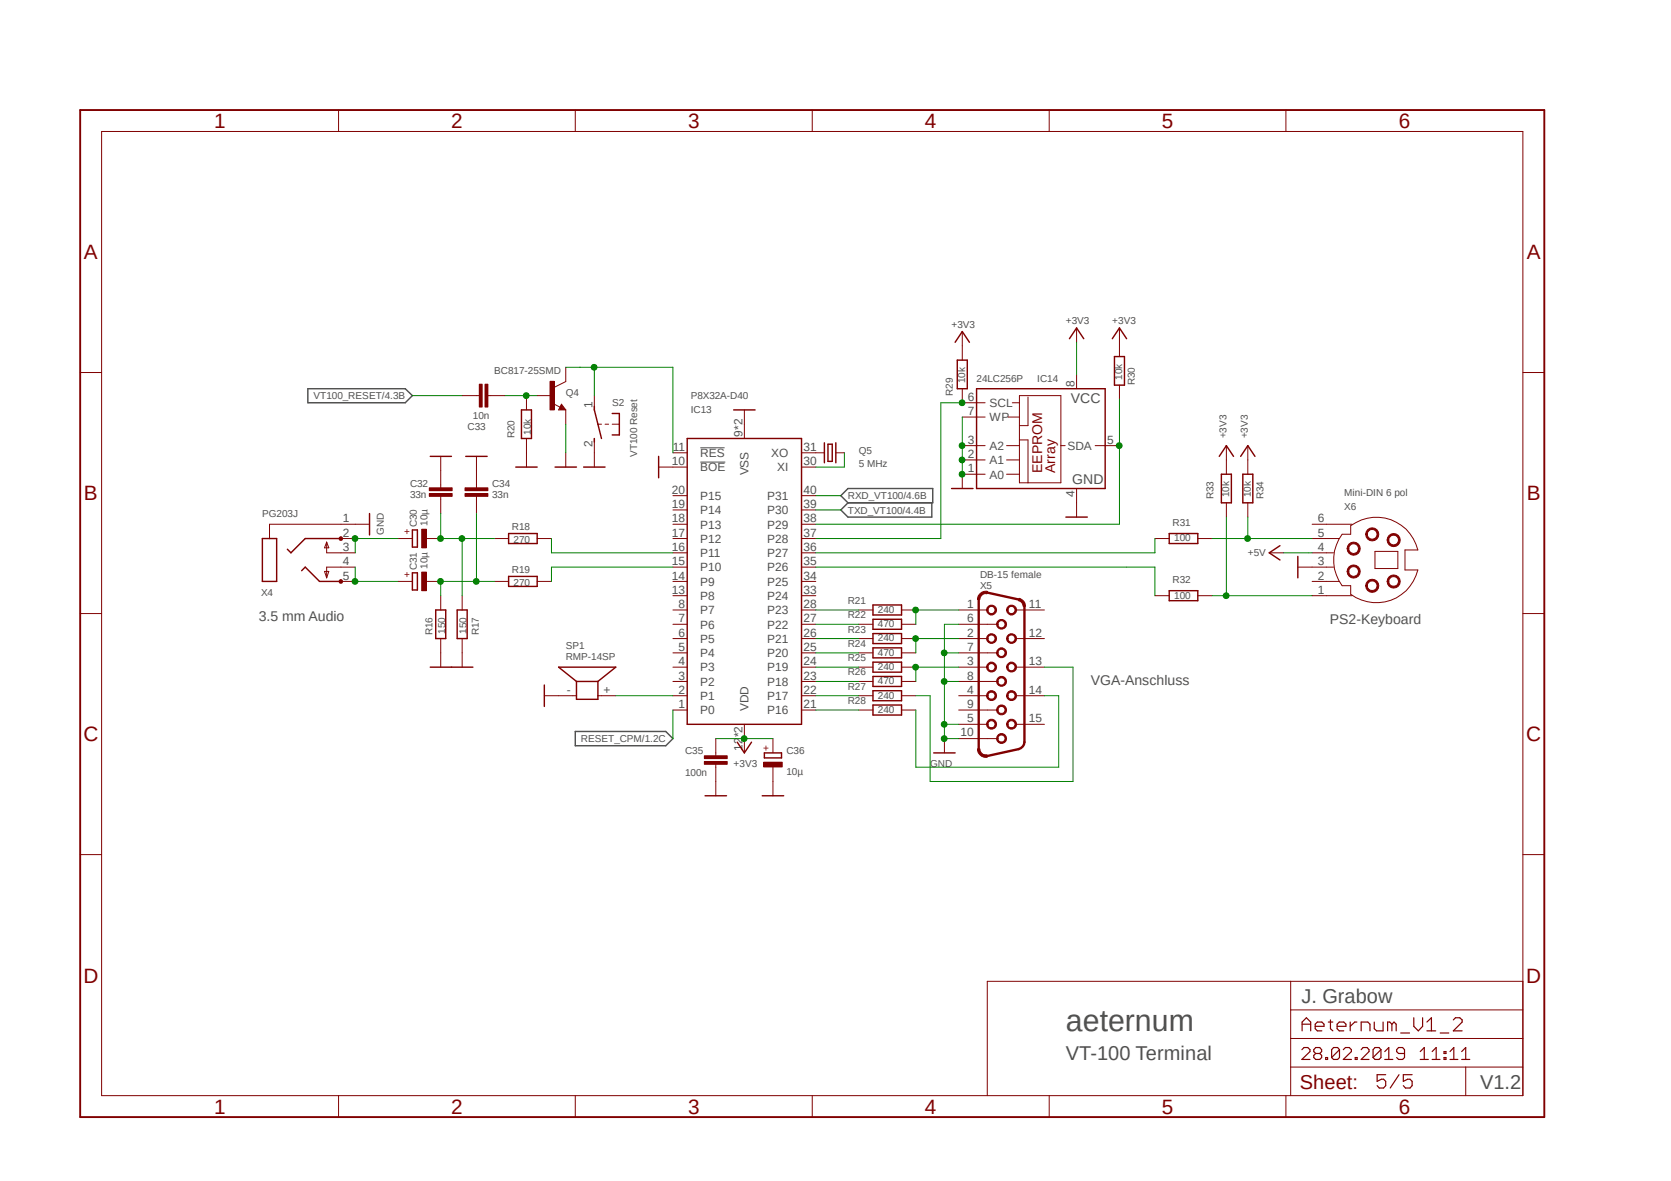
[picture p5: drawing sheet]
<svg xmlns="http://www.w3.org/2000/svg" width="297mm" height="210mm" viewBox="0 0 297 210" stroke-linecap="round" stroke-linejoin="round" font-family="sans-serif">
<path d="M13.7 19.2l261.2 179.9M274.9 19.2l-261.2 179.9" fill="none" stroke="#fff" stroke-width=".18"/>
<path d="M124.5 79.6h4.3M124.5 82.1h4.4" fill="none" stroke="#505050" stroke-width=".18"/>
<path d="M54.7 69.1h17.3l1.3 1.2-1.3 1.3h-17.3zM149.5 88.1l1.2-1.3h15.1v2.6h-15.1zM150.7 89.4l-1.2 1.2 1.2 1.3h14.9v-2.5M102.3 130h16.1l1.2 1.3-1.2 1.2h-16.1z" fill="none" stroke="#505050" stroke-width=".25"/>
<path d="M174.1 105.6a1.41 1.41 0 0 1 1.4-.5v.4a1.02 1.02 0 0 0-1.3 1.1h-.4l.1-.7z" fill-rule="evenodd" fill="#800000"/>
<path d="M174.1 105.6a1.41 1.41 0 0 1 1.4-.5v.4a1.02 1.02 0 0 0-1.3 1.1h-.4l.1-.7z" fill="none" stroke="#800000" stroke-width=".18"/>
<path d="M175.5 105.3l5.6 1.3" fill="none" stroke="#800000" stroke-width=".42"/>
<path d="M181.1 106.3a1.39 1.39 0 0 1 1.2 1.5h-.4a1.04 1.04 0 0 0-.9-1z" fill-rule="evenodd" fill="#800000"/>
<path d="M181.1 106.3a1.39 1.39 0 0 1 1.2 1.5h-.4a1.04 1.04 0 0 0-.9-1z" fill="none" stroke="#800000" stroke-width=".18"/>
<path d="M174 106.6v26.5M182.1 107.8v24.1a1.36 1.36 0 0 1-1 1.2l-5.6 1.3" fill="none" stroke="#800000" stroke-width=".42"/>
<path d="M173.8 133.1h.4a1.05 1.05 0 0 0 1.3 1.1v.3a1.41 1.41 0 0 1-1.7-1.4z" fill-rule="evenodd" fill="#800000"/>
<path d="M175.5 111h1.8M175.5 116h1.8M173.8 133.1h.4a1.05 1.05 0 0 0 1.3 1.1v.3a1.41 1.41 0 0 1-1.7-1.4zM175.5 121.1h1.8M175.5 126.2h1.8M175.5 131.3h1.8" fill="none" stroke="#800000" stroke-width=".18"/>
<path d="M177.5 110.3a.89 .89 0 0 1 1.3 .3 .89 .89 0 0 1-.6 1.2 .89 .89 0 0 1-1-.8h.2a.64 .64 0 0 1 .9-.6 .64 .64 0 0 1 .2 1.1 .64 .64 0 0 1-1.1-.2v-.3h-.2v-.4z" fill-rule="evenodd" fill="#800000"/>
<path d="M177.5 110.3a.89 .89 0 0 1 1.3 .3 .89 .89 0 0 1-.6 1.2 .89 .89 0 0 1-1-.8h.2a.64 .64 0 0 1 .9-.6 .64 .64 0 0 1 .2 1.1 .64 .64 0 0 1-1.1-.2v-.3h-.2v-.4z" fill="none" stroke="#800000" stroke-width=".18"/>
<path d="M179.3 107.7a.89 .89 0 0 1 1.3 .4 .89 .89 0 0 1-.6 1.2 .89 .89 0 0 1-1.1-.9h.3a.64 .64 0 0 1 .9-.5 .64 .64 0 0 1 .1 1 .64 .64 0 0 1-1-.2v-.3h-.3l.1-.4z" fill-rule="evenodd" fill="#800000"/>
<path d="M179.3 107.7a.89 .89 0 0 1 1.3 .4 .89 .89 0 0 1-.6 1.2 .89 .89 0 0 1-1.1-.9h.3a.64 .64 0 0 1 .9-.5 .64 .64 0 0 1 .1 1 .64 .64 0 0 1-1-.2v-.3h-.3l.1-.4z" fill="none" stroke="#800000" stroke-width=".18"/>
<path d="M175.7 107.7a.89 .89 0 0 1 1.4 .4 .89 .89 0 0 1-.7 1.2 .89 .89 0 0 1-1-.9h.2a.64 .64 0 0 1 .9-.5 .64 .64 0 0 1 .2 1 .64 .64 0 0 1-1-.2l-.1-.3h-.2l.1-.4z" fill-rule="evenodd" fill="#800000"/>
<path d="M175.7 107.7a.89 .89 0 0 1 1.4 .4 .89 .89 0 0 1-.7 1.2 .89 .89 0 0 1-1-.9h.2a.64 .64 0 0 1 .9-.5 .64 .64 0 0 1 .2 1 .64 .64 0 0 1-1-.2l-.1-.3h-.2l.1-.4z" fill="none" stroke="#800000" stroke-width=".18"/>
<path d="M179.3 112.8a.89 .89 0 0 1 1.3 .3 .89 .89 0 0 1-.6 1.3 .89 .89 0 0 1-1.1-.9h.3a.64 .64 0 0 1 .9-.6 .64 .64 0 0 1 .2 1.1 .64 .64 0 0 1-1.1-.3v-.2h-.3l.1-.4z" fill-rule="evenodd" fill="#800000"/>
<path d="M179.3 112.8a.89 .89 0 0 1 1.3 .3 .89 .89 0 0 1-.6 1.3 .89 .89 0 0 1-1.1-.9h.3a.64 .64 0 0 1 .9-.6 .64 .64 0 0 1 .2 1.1 .64 .64 0 0 1-1.1-.3v-.2h-.3l.1-.4z" fill="none" stroke="#800000" stroke-width=".18"/>
<path d="M175.7 112.8a.89 .89 0 0 1 1.4 .3 .89 .89 0 0 1-.7 1.3 .89 .89 0 0 1-1-.9h.2a.64 .64 0 0 1 .9-.6 .64 .64 0 0 1 .2 1.1 .64 .64 0 0 1-1-.3l-.1-.2h-.2l.1-.4z" fill-rule="evenodd" fill="#800000"/>
<path d="M175.7 112.8a.89 .89 0 0 1 1.4 .3 .89 .89 0 0 1-.7 1.3 .89 .89 0 0 1-1-.9h.2a.64 .64 0 0 1 .9-.6 .64 .64 0 0 1 .2 1.1 .64 .64 0 0 1-1-.3l-.1-.2h-.2l.1-.4z" fill="none" stroke="#800000" stroke-width=".18"/>
<path d="M179.3 117.9a.89 .89 0 0 1 1.3 .3 .89 .89 0 0 1-.6 1.3 .89 .89 0 0 1-1.1-.9h.3a.64 .64 0 0 1 .9-.6 .64 .64 0 0 1 .2 1.1 .64 .64 0 0 1-1.1-.3v-.2h-.3l.1-.4z" fill-rule="evenodd" fill="#800000"/>
<path d="M179.3 117.9a.89 .89 0 0 1 1.3 .3 .89 .89 0 0 1-.6 1.3 .89 .89 0 0 1-1.1-.9h.3a.64 .64 0 0 1 .9-.6 .64 .64 0 0 1 .2 1.1 .64 .64 0 0 1-1.1-.3v-.2h-.3l.1-.4z" fill="none" stroke="#800000" stroke-width=".18"/>
<path d="M175.7 117.9a.89 .89 0 0 1 1.4 .3 .89 .89 0 0 1-.7 1.3 .89 .89 0 0 1-1-.9h.2a.64 .64 0 0 1 .9-.6 .64 .64 0 0 1 .2 1.1 .64 .64 0 0 1-1-.3l-.1-.2h-.2l.1-.4z" fill-rule="evenodd" fill="#800000"/>
<path d="M175.7 117.9a.89 .89 0 0 1 1.4 .3 .89 .89 0 0 1-.7 1.3 .89 .89 0 0 1-1-.9h.2a.64 .64 0 0 1 .9-.6 .64 .64 0 0 1 .2 1.1 .64 .64 0 0 1-1-.3l-.1-.2h-.2l.1-.4z" fill="none" stroke="#800000" stroke-width=".18"/>
<path d="M179.3 122.9a.89 .89 0 0 1 1.3 .3 .89 .89 0 0 1-.6 1.3 .89 .89 0 0 1-1.1-.8h.3a.64 .64 0 0 1 .9-.6 .64 .64 0 0 1 .2 1 .64 .64 0 0 1-1.1-.2v-.2h-.3z" fill-rule="evenodd" fill="#800000"/>
<path d="M179.3 122.9a.89 .89 0 0 1 1.3 .3 .89 .89 0 0 1-.6 1.3 .89 .89 0 0 1-1.1-.8h.3a.64 .64 0 0 1 .9-.6 .64 .64 0 0 1 .2 1 .64 .64 0 0 1-1.1-.2v-.2h-.3z" fill="none" stroke="#800000" stroke-width=".18"/>
<path d="M175.7 122.9a.89 .89 0 0 1 1.4 .3 .89 .89 0 0 1-.6 1.3 .89 .89 0 0 1-1.1-.8h.2a.64 .64 0 0 1 .9-.6 .64 .64 0 0 1 .2 1 .64 .64 0 0 1-1-.2l-.1-.2h-.2z" fill-rule="evenodd" fill="#800000"/>
<path d="M175.7 122.9a.89 .89 0 0 1 1.4 .3 .89 .89 0 0 1-.6 1.3 .89 .89 0 0 1-1.1-.8h.2a.64 .64 0 0 1 .9-.6 .64 .64 0 0 1 .2 1 .64 .64 0 0 1-1-.2l-.1-.2h-.2z" fill="none" stroke="#800000" stroke-width=".18"/>
<path d="M179.3 128a.89 .89 0 0 1 1.3 .3 .89 .89 0 0 1-.6 1.3 .89 .89 0 0 1-1.1-.9h.3a.64 .64 0 0 1 .9-.5 .64 .64 0 0 1 .2 1 .64 .64 0 0 1-1.1-.2v-.3h-.3z" fill-rule="evenodd" fill="#800000"/>
<path d="M179.3 128a.89 .89 0 0 1 1.3 .3 .89 .89 0 0 1-.6 1.3 .89 .89 0 0 1-1.1-.9h.3a.64 .64 0 0 1 .9-.5 .64 .64 0 0 1 .2 1 .64 .64 0 0 1-1.1-.2v-.3h-.3z" fill="none" stroke="#800000" stroke-width=".18"/>
<path d="M175.7 128a.89 .89 0 0 1 1.4 .3 .89 .89 0 0 1-.6 1.3 .89 .89 0 0 1-1.1-.9h.2a.64 .64 0 0 1 .9-.5 .64 .64 0 0 1 .2 1 .64 .64 0 0 1-1-.2l-.1-.3h-.2z" fill-rule="evenodd" fill="#800000"/>
<path d="M175.7 128a.89 .89 0 0 1 1.4 .3 .89 .89 0 0 1-.6 1.3 .89 .89 0 0 1-1.1-.9h.2a.64 .64 0 0 1 .9-.5 .64 .64 0 0 1 .2 1 .64 .64 0 0 1-1-.2l-.1-.3h-.2z" fill="none" stroke="#800000" stroke-width=".18"/>
<path d="M177.5 115.4a.89 .89 0 0 1 1.3 .3 .89 .89 0 0 1-.6 1.2 .89 .89 0 0 1-1-.9h.2a.64 .64 0 0 1 .9-.5 .64 .64 0 0 1 .2 1 .64 .64 0 0 1-1.1-.2v-.3h-.2v-.3z" fill-rule="evenodd" fill="#800000"/>
<path d="M177.5 115.4a.89 .89 0 0 1 1.3 .3 .89 .89 0 0 1-.6 1.2 .89 .89 0 0 1-1-.9h.2a.64 .64 0 0 1 .9-.5 .64 .64 0 0 1 .2 1 .64 .64 0 0 1-1.1-.2v-.3h-.2v-.3z" fill="none" stroke="#800000" stroke-width=".18"/>
<path d="M177.5 120.4a.89 .89 0 0 1 1.3 .3 .89 .89 0 0 1-.5 1.3 .89 .89 0 0 1-1.1-.9h.2a.64 .64 0 0 1 .9-.5 .64 .64 0 0 1 .2 1 .64 .64 0 0 1-1.1-.2v-.3h-.2z" fill-rule="evenodd" fill="#800000"/>
<path d="M177.5 120.4a.89 .89 0 0 1 1.3 .3 .89 .89 0 0 1-.5 1.3 .89 .89 0 0 1-1.1-.9h.2a.64 .64 0 0 1 .9-.5 .64 .64 0 0 1 .2 1 .64 .64 0 0 1-1.1-.2v-.3h-.2z" fill="none" stroke="#800000" stroke-width=".18"/>
<path d="M177.5 125.5a.89 .89 0 0 1 1.3 .3 .89 .89 0 0 1-.5 1.2 .89 .89 0 0 1-1.1-.8h.2a.64 .64 0 0 1 .9-.6 .64 .64 0 0 1 .2 1.1 .64 .64 0 0 1-1.1-.3v-.2h-.2z" fill-rule="evenodd" fill="#800000"/>
<path d="M177.5 125.5a.89 .89 0 0 1 1.3 .3 .89 .89 0 0 1-.5 1.2 .89 .89 0 0 1-1.1-.8h.2a.64 .64 0 0 1 .9-.6 .64 .64 0 0 1 .2 1.1 .64 .64 0 0 1-1.1-.3v-.2h-.2z" fill="none" stroke="#800000" stroke-width=".18"/>
<path d="M177.5 130.6a.89 .89 0 0 1 1.3 .3 .89 .89 0 0 1-.5 1.2 .89 .89 0 0 1-1.1-.8h.2a.64 .64 0 0 1 .9-.6 .64 .64 0 0 1 .2 1.1 .64 .64 0 0 1-1.1-.3v-.2h-.2z" fill-rule="evenodd" fill="#800000"/>
<g fill="none" stroke="#800000" stroke-width=".18">
<path d="M235.8 98.3h1.3M235.8 95.7h2.3M235.8 93.2h4.6M240.1 93.4a7.6 7.6 0 0 1 11.9 4.3h-2.2v3.6h2.2a7.6 7.6 0 0 1-11.9 4.3v-1.5h-1.5a7.7 7.7 0 0 1 0-9.1h1.5zM244.4 98h4.1v3h-4.1zM170.4 108.4h5.1M170.4 113.5h5.1M170.4 118.6h5.1M170.4 111h5.1M170.4 116h5.1M180.6 108.4h5.1M180.6 113.5h5.1"/>
<path d="M180.6 118.6h5.1M235.8 100.8h1.3M235.8 103.3h2.3M235.8 105.9h4.6M170.4 123.7h5.1M170.4 128.7h5.1M170.4 121.1h5.1M170.4 126.2h5.1M170.4 131.3h5.1M177.5 130.6a.89 .89 0 0 1 1.3 .3 .89 .89 0 0 1-.5 1.2 .89 .89 0 0 1-1.1-.8h.2a.64 .64 0 0 1 .9-.6 .64 .64 0 0 1 .2 1.1 .64 .64 0 0 1-1.1-.3v-.2h-.2zM180.6 123.7h5.1M180.6 128.7h5.1"/>
</g>
<path d="M243.1 103.3a1.17 1.17 0 0 1 1.8 .2 1.17 1.17 0 0 1-.7 1.7 1.17 1.17 0 0 1-1.4-1.1h.3a.87 .87 0 0 1 1.1-.8 .87 .87 0 0 1 .5 1.3 .87 .87 0 0 1-1.4 .1l-.2-.6h-.3z" fill-rule="evenodd" fill="#800000"/>
<path d="M243.1 103.3a1.17 1.17 0 0 1 1.8 .2 1.17 1.17 0 0 1-.7 1.7 1.17 1.17 0 0 1-1.4-1.1h.3a.87 .87 0 0 1 1.1-.8 .87 .87 0 0 1 .5 1.3 .87 .87 0 0 1-1.4 .1l-.2-.6h-.3z" fill="none" stroke="#800000" stroke-width=".18"/>
<path d="M246.9 102.5a1.17 1.17 0 0 1 1.9 .3 1.17 1.17 0 0 1-.8 1.7 1.17 1.17 0 0 1-1.4-1.2h.3a.87 .87 0 0 1 1.1-.8 .87 .87 0 0 1 .5 1.3 .87 .87 0 0 1-1.4 .2l-.2-.7h-.3z" fill-rule="evenodd" fill="#800000"/>
<path d="M246.9 102.5a1.17 1.17 0 0 1 1.9 .3 1.17 1.17 0 0 1-.8 1.7 1.17 1.17 0 0 1-1.4-1.2h.3a.87 .87 0 0 1 1.1-.8 .87 .87 0 0 1 .5 1.3 .87 .87 0 0 1-1.4 .2l-.2-.7h-.3z" fill="none" stroke="#800000" stroke-width=".18"/>
<path d="M243.1 94.1a1.17 1.17 0 0 1 1.8 .3 1.17 1.17 0 0 1-.7 1.7 1.17 1.17 0 0 1-1.4-1.1h.3a.88 .88 0 0 1 1.2-.8 .88 .88 0 0 1 .2 1.5 .88 .88 0 0 1-1.4-.4v-.3h-.3z" fill-rule="evenodd" fill="#800000"/>
<path d="M243.1 94.1a1.17 1.17 0 0 1 1.8 .3 1.17 1.17 0 0 1-.7 1.7 1.17 1.17 0 0 1-1.4-1.1h.3a.88 .88 0 0 1 1.2-.8 .88 .88 0 0 1 .2 1.5 .88 .88 0 0 1-1.4-.4v-.3h-.3z" fill="none" stroke="#800000" stroke-width=".18"/>
<path d="M246.9 95.2a1.17 1.17 0 0 1 1.9 .2 1.17 1.17 0 0 1-.8 1.7 1.17 1.17 0 0 1-1.4-1.1h.3a.88 .88 0 0 1 1.2-.8 .88 .88 0 0 1 .2 1.5 .88 .88 0 0 1-1.4-.4v-.3h-.3z" fill-rule="evenodd" fill="#800000"/>
<path d="M246.9 95.2a1.17 1.17 0 0 1 1.9 .2 1.17 1.17 0 0 1-.8 1.7 1.17 1.17 0 0 1-1.4-1.1h.3a.88 .88 0 0 1 1.2-.8 .88 .88 0 0 1 .2 1.5 .88 .88 0 0 1-1.4-.4v-.3h-.3z" fill="none" stroke="#800000" stroke-width=".18"/>
<path d="M239.8 100.8a1.17 1.17 0 0 1 1.8 .2 1.17 1.17 0 0 1-.7 1.7 1.17 1.17 0 0 1-1.4-1.1h.3a.88 .88 0 0 1 1.2-.8 .88 .88 0 0 1 .2 1.5 .88 .88 0 0 1-1.4-.4v-.3h-.3z" fill-rule="evenodd" fill="#800000"/>
<path d="M239.8 100.8a1.17 1.17 0 0 1 1.8 .2 1.17 1.17 0 0 1-.7 1.7 1.17 1.17 0 0 1-1.4-1.1h.3a.88 .88 0 0 1 1.2-.8 .88 .88 0 0 1 .2 1.5 .88 .88 0 0 1-1.4-.4v-.3h-.3z" fill="none" stroke="#800000" stroke-width=".18"/>
<path d="M239.8 96.7a1.17 1.17 0 0 1 1.8 .2 1.17 1.17 0 0 1-.7 1.7 1.17 1.17 0 0 1-1.4-1.1h.3a.88 .88 0 0 1 1.2-.7 .88 .88 0 0 1 .2 1.4 .88 .88 0 0 1-1.4-.4v-.3h-.3z" fill-rule="evenodd" fill="#800000"/>
<g fill="none" stroke="#800000" stroke-width=".18">
<path d="M199 58.3v2.5M218 79.2v5.1M221.8 79.2v5.1M145 80.5h1.5M148.6 80.5h1.5M205.3 95.7h2.5M212.9 95.7h2.6M218 89.4v2.5M221.8 89.4v2.5M225.6 98.3h2.6M233.2 98.3h2.6M233.2 95.7h2.6"/>
<path d="M233.2 93.2h2.6M239.8 96.7a1.17 1.17 0 0 1 1.8 .2 1.17 1.17 0 0 1-.7 1.7 1.17 1.17 0 0 1-1.4-1.1h.3a.88 .88 0 0 1 1.2-.7 .88 .88 0 0 1 .2 1.4 .88 .88 0 0 1-1.4-.4v-.3h-.3zM152.6 108.4h2.6M152.6 111h2.6M152.6 113.5h2.6M152.6 116h2.6M152.6 118.6h2.6M160.3 108.4h2.5M160.3 111h2.5M160.3 113.5h2.5M160.3 116h2.5M160.3 118.6h2.5"/>
<path d="M205.3 105.9h2.5M212.9 105.9h2.6M230.7 100.8h5.1M233.2 105.9h2.6M233.2 103.3h2.6M132.3 131.3v2.5M152.6 121.1h2.6M152.6 123.7h2.6M152.6 126.2h2.6M160.3 121.1h2.5M160.3 123.7h2.5M160.3 126.2h2.5"/>
<path d="M167.9 131.3v2.5"/>
</g>
<g fill="none" stroke="#800000" stroke-width=".25">
<path d="M146.5 78.7v3.6M147.2 79h.7v3h-.7zM148.6 78.7v3.6M197.7 60.2l1.3-1.9 1.3 1.9M207.8 94.8h5.1v1.8h-5.1zM216.7 81.1l1.3-1.9 1.3 1.9M217.1 84.3h1.8v5.1h-1.8zM220.5 81.1l1.3-1.9 1.3 1.9M220.9 84.3h1.8v5.1h-1.8zM227.5 97l-1.9 1.3 1.9 1.2M230.7 98.9v3.8M155.2 107.5h5.1v1.8h-5.1z"/>
<path d="M155.2 110.1h5.1v1.7h-5.1zM155.2 112.6h5.1v1.8h-5.1zM155.2 115.1h5.1v1.8h-5.1zM155.2 117.7h5.1v1.8h-5.1zM207.8 105h5.1v1.8h-5.1zM131.1 131.9l1.2 1.9 1.3-1.9M135.9 133.8h3v.9h-3zM155.2 120.2h5.1v1.8h-5.1zM155.2 122.8h5.1v1.7h-5.1zM155.2 125.3h5.1v1.8h-5.1zM166 133.8h3.8"/>
</g>
<path d="M135.7 135.5h3.4v.8h-3.4z" fill-rule="evenodd" fill="#800000"/>
<path d="M127.2 133.8v.5M127.2 135.8v.6M135.7 135.5h3.4v.8h-3.4zM137.4 131.3v2.5M137.4 136.4v2.5" fill="none" stroke="#800000" stroke-width=".18"/>
<path d="M125.2 134.3h4.1v.5h-4.1z" fill-rule="evenodd" fill="#800000"/>
<path d="M125.2 134.3h4.1v.5h-4.1z" fill="none" stroke="#800000" stroke-width=".18"/>
<path d="M125.2 135.3h4.1v.5h-4.1z" fill-rule="evenodd" fill="#800000"/>
<g fill="none" stroke="#800000" stroke-width=".18">
<path d="M60.2 19.6v3.8M102.3 19.6v3.8M144.4 19.6v3.8M186.5 19.6v3.8M228.6 19.6v3.8M18.1 23.4h252.6v171.3h-252.6zM14.3 66.2h3.8M84.7 70.3h.5M86.7 70.3h.5M270.7 66.2h3.8M117.1 83h2.5M14.3 109.1h3.8"/>
<path d="M270.7 109.1h3.8M96.8 123.7h2.5M125.2 135.3h4.1v.5h-4.1zM127.2 131.3v2.5M127.2 136.4v2.5M14.3 151.9h3.8M270.7 151.9h3.8M229.4 174.4v20.3M229.4 179.5h41.3M270.7 174.4h-95.2v20.3M60.2 194.7v3.8M102.3 194.7v3.8"/>
<path d="M144.4 194.7v3.8M186.5 194.7v3.8M228.6 194.7v3.8M229.4 189.7h41.3M229.4 184.6h41.3M260.5 189.7v5"/>
</g>
<path d="M117.1 81.1v3.8M96.8 121.8v3.8" fill="none" stroke="#800000" stroke-width=".25"/>
<path d="M14.3 19.6h260.2v178.9h-260.2z" fill="none" stroke="#800000" stroke-width=".34"/>
<g fill="none" stroke="#800000" stroke-width=".21">
<path d="M231.4 186.6l.4-.4h.7l.4 .4v.3l-1.5 1.4h1.5M231.5 183.2v-1.5l.7-.8 .8 .8v1.5M231.5 182h1.5M233.8 182.4h1.6v-.4l-.4-.3h-.8l-.4 .3v.8l.4 .4h.8M233.9 187.2l-.4 .4v.4l.4 .3h.7l.3-.3v-.4l-.3-.4M233.9 187.2l-.4-.3v-.3l.4-.4h.7l.3 .4v.3l-.3 .3M233.9 187.2h.7M235.7 188h.3v.3h-.3zM236.1 181.7h.8M236.5 181.3v1.5l.4 .4M237.7 182.4h1.6v-.4l-.4-.3h-.8l-.4 .3v.8l.4 .4h.8M238.1 186.6v1.4l-.3 .3h-.7l-.4-.3"/>
<path d="M238.1 186.6l-.3-.4h-.7l-.4 .4v1.4M238.1 186.6l-1.4 1.4M238.8 186.6l.4-.4h.6l.4 .4v.3l-1.4 1.4h1.4M240 181.7v1.5M240.9 188h.3v.3h-.3zM241.2 181.7h-.4l-.8 .7M242 183.2v-1.5h1.1l.4 .3v1.2M242 186.6l.3-.4h.7l.4 .4v.3l-1.4 1.4h1.4M244.3 181.7v1.1l.4 .4h1.2v-1.5M245.5 186.6v1.4l-.4 .3h-.7l-.3-.3M245.5 186.6l-.4-.4h-.7l-.3 .4v1.4M245.5 186.6l-1.4 1.4"/>
<path d="M246.2 188.3h1.4M246.2 186.9l.7-.7v2.1M246.3 191h-1.5v1.2l.8-.4h.3l.4 .4v.8l-.4 .4h-.7l-.4-.4M247.4 182l-.4-.3h-.3v1.5M247.4 182v1.2M247.4 182l.4-.3 .4 .3v1.2M248.7 191l-1.6 2.4M249 183.6h1.6M249.7 187.2h-1.1l-.3-.3v-.3l.3-.4h.7l.4 .4v1.4l-.4 .3h-.7l-.3-.3M251 191h-1.5v1.2l.7-.4h.4l.4 .4v.8l-.4 .4h-.8l-.3-.4M251.3 180.9v1.5l.8 .8 .8-.8v-1.5M252.5 188.3h1.4"/>
<path d="M252.5 186.9l.7-.7v2.1M253.6 183.2h1.6M253.6 181.7l.9-.8v2.3M254.6 188.3h1.4M254.6 186.9l.7-.7v2.1M256 183.6h1.5M256.7 188h.3v.3h-.3zM256.7 186.9h.3v.3h-.3zM257.8 188.3h1.4M257.8 186.9l.6-.7v2.1M258.3 181.3l.4-.4h.8l.4 .4v.4l-1.6 1.5h1.6M259.8 188.3h1.5"/>
<path d="M259.8 186.9l.7-.7v2.1"/>
</g>
<path d="M86.2 68.3h.5v4h-.5z" fill-rule="evenodd" fill="#800000"/>
<path d="M86.2 68.3h.5v4h-.5z" fill="none" stroke="#800000" stroke-width=".18"/>
<path d="M85.2 68.3h.5v4h-.5z" fill-rule="evenodd" fill="#800000"/>
<path d="M82.2 70.3h2.5M85.2 68.3h.5v4h-.5zM87.2 70.3h2.6M93.6 70.3v2.6M93.6 77.9v5.1M98.4 71.8l1.2 .6M99.8 71.8l.8 1.1h-1.3zM100.6 67.8l-2.1 1M100.6 80.5v2.5M105.7 80.5v2.5" fill="none" stroke="#800000" stroke-width=".18"/>
<path d="M92.7 72.9h1.8v5h-1.8zM99.8 72.3l.1 .3h-.3l.2-.5 .5 .6h-.7M91.7 83h3.8M98.7 83h3.8M103.7 83h3.9" fill="none" stroke="#800000" stroke-width=".25"/>
<path d="M97.8 67.8h.7v5.1h-.7z" fill-rule="evenodd" fill="#800000"/>
<path d="M171.1 58.9v2.6M95.5 70.3h2.5M97.8 67.8h.7v5.1h-.7zM100.6 65.3v2.5M100.6 72.9v2.5" fill="none" stroke="#800000" stroke-width=".18"/>
<path d="M169.8 60.8l1.3-1.9 1.2 1.9M73.3 101.8h.9v3.1h-.9z" fill="none" stroke="#800000" stroke-width=".25"/>
<path d="M75 101.7h.8v3.3h-.8z" fill-rule="evenodd" fill="#800000"/>
<path d="M70.8 103.3h2.5M75 101.7h.8v3.3h-.8zM75.8 103.3h2.5" fill="none" stroke="#800000" stroke-width=".18"/>
<path d="M73.3 94.2h.9v3h-.9z" fill="none" stroke="#800000" stroke-width=".25"/>
<path d="M75 94.1h.8v3.3h-.8z" fill-rule="evenodd" fill="#800000"/>
<path d="M70.8 95.7h2.5M75 94.1h.8v3.3h-.8zM75.8 95.7h2.5M78.3 86.2v.5M78.3 88.2v.5" fill="none" stroke="#800000" stroke-width=".18"/>
<path d="M76.3 86.7h4.1v.5h-4.1z" fill-rule="evenodd" fill="#800000"/>
<path d="M76.3 86.7h4.1v.5h-4.1z" fill="none" stroke="#800000" stroke-width=".18"/>
<path d="M76.3 87.7h4.1v.5h-4.1z" fill-rule="evenodd" fill="#800000"/>
<path d="M76.3 87.7h4.1v.5h-4.1zM78.3 83.7v2.5M78.3 88.7v2.6M84.7 86.2v.5M84.7 88.2v.5" fill="none" stroke="#800000" stroke-width=".18"/>
<path d="M82.7 86.7h4v.5h-4z" fill-rule="evenodd" fill="#800000"/>
<path d="M82.7 86.7h4v.5h-4z" fill="none" stroke="#800000" stroke-width=".18"/>
<path d="M82.7 87.7h4v.5h-4z" fill-rule="evenodd" fill="#800000"/>
<g fill="none" stroke="#800000" stroke-width=".18">
<path d="M191.4 58.3v2.5M171.1 79.2h4M171.1 69.1v2.5h4M171.1 74.1h4M171.1 61.5v2.5M178.9 79.2h2.3M179.2 74.1h2M179.9 71.6h1.3M181.2 70.3h7.4v15.5h-7.4zM181.2 78.2h1.5v7.6M182.7 70.6v5h-1.5M188.6 79.2h.7"/>
<path d="M191.4 66.5v2.6M194.7 79.2h4.3M199 60.8v2.6M199 68.5v2.5M58.1 96.4v1.9h2.5M58.1 96.4l.3 1h-.7zM60.6 93.2h-12.7v2.5M78.3 81.1v2.6M82.7 87.7h4v.5h-4zM84.7 81.1v5.1M84.7 88.7v2.6M87.9 95.7h2.5"/>
<path d="M95.5 95.7h2.5M171.1 81.7h4M175.1 84.3h-4v2.5M178.9 81.7h2.3M178.9 84.3h2.3M191.4 86.8v5.1M57.7 101.6h.7l-.3 1.1zM60.6 100.8h-2.5v1.9M78.3 105.9v2.5M78.3 113.5v5.1M82.2 105.9v2.5M82.2 113.5v5.1"/>
<path d="M87.9 103.3h2.5M95.5 103.3h2.5"/>
</g>
<g fill="none" stroke="#800000" stroke-width=".25">
<path d="M170.2 64h1.7v5.1h-1.7zM173.6 69.1h22.9v17.7h-22.9zM190.1 60.2l1.3-1.9 1.2 1.9M198.1 63.4h1.8v5.1h-1.8zM46.6 95.7h2.6v7.6h-2.6zM60.6 95.7h-6.3l-2.6 2.6-.6-.7M76.5 81.1h3.8M82.8 81.1h3.8M90.4 94.8h5.1v1.8h-5.1zM169.2 86.8h3.8M189.5 91.9h3.8M53.6 101.4l.7-.6 2.5 2.5h3.8"/>
<path d="M76.5 118.6h7.6M77.5 108.4h1.7v5.1h-1.7zM81.3 108.4h1.7v5.1h-1.7zM90.4 102.4h5.1v1.8h-5.1z"/>
</g>
<path d="M60.4 95.5l.2-.1 .2 .1v.5h-.4z" fill-rule="evenodd" fill="#800000"/>
<path d="M60.4 95.5l.2-.1 .2 .1v.5h-.4z" fill="none" stroke="#800000" stroke-width=".18"/>
<path d="M60.4 103.1l.2-.1 .2 .1v.5h-.4z" fill-rule="evenodd" fill="#800000"/>
<g fill="none" stroke="#800000" stroke-width=".18">
<path d="M105.7 70.3v2.6M105.7 77.9v2.6M106.3 75.4h.6M107.6 75.4h.6M108.8 75.4h1.3M132.3 72.9v5M60.6 98.3h2.5M60.6 95.7h2.5M60.6 93.2h5.1M119.6 98.3h2.6M119.6 95.7h2.6M119.6 93.2h2.6"/>
<path d="M119.6 83h2.6M119.6 80.5h2.6M119.6 90.6h2.6M119.6 88.1h2.6M142.5 98.3h2.5M142.5 95.7h2.5M142.5 93.2h2.5M142.5 83h2.5M142.5 80.5h2.5M142.5 90.6h2.5M142.5 88.1h2.5M60.4 103.1l.2-.1 .2 .1v.5h-.4z"/>
<path d="M60.6 103.3h2.5M60.6 100.8h2.5M119.6 103.3h2.6M119.6 100.8h2.6M119.6 118.6h2.6M119.6 116h2.6M119.6 113.5h2.6M119.6 111h2.6M119.6 105.9h2.6M119.6 108.4h2.6M142.5 103.3h2.5M142.5 100.8h2.5"/>
<path d="M142.5 118.6h2.5M142.5 116h2.5M142.5 113.5h2.5M142.5 111h2.5M142.5 105.9h2.5M142.5 108.4h2.5M99.3 123.7h3.2M106.3 123.7h3.2M119.6 123.7h2.6M119.6 126.2h2.6M119.6 121.1h2.6M127.2 138.9v2.5"/>
<path d="M132.3 128.7v2.6M137.4 138.9v2.5M142.5 123.7h2.5M142.5 126.2h2.5M142.5 121.1h2.5"/>
</g>
<path d="M105.7 72.2v.7l1.2 5M105.7 77.9v.7M108.8 73.5h1.3v3.8h-1.3M122.2 77.9h20.3v50.8h-20.3zM130.4 72.9h3.8M65.7 91.3v3.8M102.5 121.1v3.2h3.8v-3.2M102.5 121.1h3.8M102.5 121.1l-3.2-2.5h10.2l-3.2 2.5M125.3 141.4h3.8M135.5 141.4h3.8" fill="none" stroke="#800000" stroke-width=".25"/>
<path d="M150.1 80.5v2.5h-5.1M167.9 116h2.5M170.4 111h-2.5v20.3h2.5M167.9 128.7h2.5M167.9 121.1h2.5" fill="none" stroke="#008000" stroke-width=".18"/>
<circle cx="167.8" cy="116" r=".51" fill="#008000"/>
<circle cx="167.8" cy="116" r=".51" fill="none" stroke="#008000" stroke-width=".18"/>
<circle cx="167.8" cy="128.7" r=".51" fill="#008000"/>
<circle cx="167.8" cy="128.7" r=".51" fill="none" stroke="#008000" stroke-width=".18"/>
<circle cx="167.8" cy="131.3" r=".51" fill="#008000"/>
<circle cx="167.8" cy="131.3" r=".51" fill="none" stroke="#008000" stroke-width=".18"/>
<circle cx="167.8" cy="121.1" r=".51" fill="#008000"/>
<g fill="none" stroke="#008000" stroke-width=".18">
<path d="M100.6 75.4v5.1M171.1 81.7v2.6"/>
<circle cx="167.8" cy="121.1" r=".51"/>
</g>
<circle cx="171" cy="84.3" r=".51" fill="#008000"/>
<g fill="none" stroke="#008000" stroke-width=".18">
<path d="M171.1 79.2v2.5"/>
<circle cx="171" cy="84.3" r=".51"/>
</g>
<circle cx="171" cy="81.7" r=".51" fill="#008000"/>
<g fill="none" stroke="#008000" stroke-width=".18">
<path d="M171.1 74.1v5.1"/>
<circle cx="171" cy="81.7" r=".51"/>
</g>
<circle cx="171" cy="79.2" r=".51" fill="#008000"/>
<g fill="none" stroke="#008000" stroke-width=".18">
<path d="M191.4 60.8v5.7M132.3 131.3h5.1"/>
<circle cx="171" cy="79.2" r=".51"/>
</g>
<circle cx="132.3" cy="131.3" r=".51" fill="#008000"/>
<g fill="none" stroke="#008000" stroke-width=".18">
<path d="M170.4 108.4h-7.6v2.6M127.2 131.3h5.1"/>
<circle cx="132.3" cy="131.3" r=".51"/>
</g>
<circle cx="162.8" cy="108.4" r=".51" fill="#008000"/>
<g fill="none" stroke="#008000" stroke-width=".18">
<path d="M145 108.4h7.6M145 111h7.6M170.4 113.5h-7.6v2.5"/>
<circle cx="162.8" cy="108.4" r=".51"/>
</g>
<circle cx="162.8" cy="113.5" r=".51" fill="#008000"/>
<g fill="none" stroke="#008000" stroke-width=".18">
<path d="M145 113.5h7.6M145 116h7.6M170.4 118.6h-7.6v2.5"/>
<circle cx="162.8" cy="113.5" r=".51"/>
</g>
<circle cx="162.8" cy="118.6" r=".51" fill="#008000"/>
<g fill="none" stroke="#008000" stroke-width=".18">
<path d="M218 91.9v14M145 118.6h7.6M185.7 118.6h5v20.3h-25.4v-15.2h-2.5M215.5 105.9h17.7M145 121.1h7.6M145 123.7h7.6M145 126.2h7.6M185.7 123.7h2.5v12.7h-25.4v-10.2"/>
<circle cx="162.8" cy="118.6" r=".51"/>
</g>
<circle cx="218" cy="105.9" r=".51" fill="#008000"/>
<g fill="none" stroke="#008000" stroke-width=".18">
<path d="M215.5 95.7h17.7M221.8 91.9v3.8"/>
<circle cx="218" cy="105.9" r=".51"/>
</g>
<circle cx="221.8" cy="95.7" r=".51" fill="#008000"/>
<g fill="none" stroke="#008000" stroke-width=".18">
<path d="M100.6 65.3h19v15.2M105.7 65.3v5M228.2 98.3h5"/>
<circle cx="221.8" cy="95.7" r=".51"/>
</g>
<circle cx="105.6" cy="65.3" r=".51" fill="#008000"/>
<g fill="none" stroke="#008000" stroke-width=".18">
<path d="M89.8 70.3h5.7M205.3 95.7v2.6h-60.3M145 100.8h60.3v5.1"/>
<circle cx="105.6" cy="65.3" r=".51"/>
</g>
<circle cx="93.5" cy="70.3" r=".51" fill="#008000"/>
<g fill="none" stroke="#008000" stroke-width=".18">
<path d="M73.3 70.3h8.9M84.7 103.3h-6.4v2.6"/>
<circle cx="93.5" cy="70.3" r=".51"/>
</g>
<circle cx="78.3" cy="103.3" r=".51" fill="#008000"/>
<g fill="none" stroke="#008000" stroke-width=".18">
<path d="M84.7 91.3v12h3.2"/>
<circle cx="78.3" cy="103.3" r=".51"/>
</g>
<circle cx="84.7" cy="103.3" r=".51" fill="#008000"/>
<g fill="none" stroke="#008000" stroke-width=".18">
<path d="M78.3 95.7h9.6M82.2 95.7v10.2"/>
<circle cx="84.7" cy="103.3" r=".51"/>
</g>
<circle cx="82.1" cy="95.7" r=".51" fill="#008000"/>
<g fill="none" stroke="#008000" stroke-width=".18">
<path d="M78.3 91.3v4.4"/>
<circle cx="82.1" cy="95.7" r=".51"/>
</g>
<circle cx="78.3" cy="95.7" r=".51" fill="#008000"/>
<g fill="none" stroke="#008000" stroke-width=".18">
<path d="M70.8 95.7h-7.7v2.6"/>
<circle cx="78.3" cy="95.7" r=".51"/>
</g>
<circle cx="63.1" cy="95.7" r=".51" fill="#008000"/>
<g fill="none" stroke="#008000" stroke-width=".18">
<path d="M63.1 100.8v2.5h7.7"/>
<circle cx="63.1" cy="95.7" r=".51"/>
</g>
<circle cx="63.1" cy="103.3" r=".51" fill="#008000"/>
<g fill="none" stroke="#008000" stroke-width=".18">
<path d="M171.1 71.6h-3.9v24.1h-22.2M98 95.7v2.6h21.6M119.6 100.8h-21.6v2.5"/>
<circle cx="63.1" cy="103.3" r=".51"/>
</g>
<circle cx="171" cy="71.6" r=".51" fill="#008000"/>
<g fill="none" stroke="#008000" stroke-width=".18">
<path d="M199 71v22.2h-54"/>
<circle cx="171" cy="71.6" r=".51"/>
</g>
<circle cx="199" cy="79.2" r=".51" fill="#008000"/>
<g fill="none" stroke="#008000" stroke-width=".18">
<path d="M145 90.6h4.5M145 88.1h4.5M109.5 123.7h10.1M119.6 126.2v5.1"/>
<circle cx="199" cy="79.2" r=".51"/>
</g>
<text font-size="5.4" fill="#505050" x="189.5" y="183.3">aeternum</text>
<g font-size="3.7" fill="#800000">
<text x="38.1" y="22.8">1</text>
<text x="80.2" y="22.8">2</text>
<text x="122.3" y="22.8">3</text>
<text x="164.4" y="22.8">4</text>
<text x="206.5" y="22.8">5</text>
<text x="248.7" y="22.8">6</text>
<text x="14.9" y="46.1">A</text>
<text x="271.4" y="46.1">A</text>
<text x="14.9" y="88.9">B</text>
<text x="271.4" y="88.9">B</text>
<text x="14.8" y="131.8">C</text>
<text x="271.3" y="131.8">C</text>
<text x="14.8" y="174.6">D</text>
<text x="271.3" y="174.6">D</text>
<text x="38.1" y="198">1</text>
<text x="80.2" y="198">2</text>
<text x="122.3" y="198">3</text>
<text x="164.4" y="198">4</text>
<text x="206.5" y="198">5</text>
<text x="248.7" y="198">6</text>
</g>
<g font-size="3.6" fill="#505050">
<text x="231.3" y="178.2">J. Grabow</text>
<text x="189.5" y="188.4">VT-100 Terminal</text>
<text x="263.1" y="193.5">V1.2</text>
</g>
<text font-size="3.6" fill="#800000" x="231.1" y="193.6">Sheet:</text>
<g font-size="2.5" fill="#505050">
<text x="190.4" y="71.6">VCC</text>
<text x="190.6" y="86.1">GND</text>
<text x="46" y="110.3">3.5 mm Audio</text>
<text x="236.4" y="111">PS2-Keyboard</text>
<text x="193.9" y="121.8">VGA-Anschluss</text>
</g>
<g font-size="2.5" fill="#800000">
<text x="185.3" y="84" transform="rotate(-90 185.3 84)">EEPROM</text>
<text x="187.6" y="84" transform="rotate(-90 187.6 84)">Array</text>
</g>
<g font-size="2.1" fill="#505050">
<text x="172" y="71.2">6</text>
<text x="191" y="68.7" transform="rotate(-90 191 68.7)">8</text>
<text x="105.3" y="72.5" transform="rotate(-90 105.3 72.5)">1</text>
<text x="132" y="77.6" transform="rotate(-90 132 77.6)">9*2</text>
<text x="172" y="73.8">7</text>
<text x="175.9" y="74.9">WP</text>
<text x="175.9" y="72.3">SCL</text>
<text x="105.3" y="79.5" transform="rotate(-90 105.3 79.5)">2</text>
<text x="119.5" y="82.7">10</text>
<text x="119.6" y="80.1">11</text>
<text x="124.5" y="83.8">BOE</text>
<text x="124.5" y="81.2">RES</text>
<text x="137.1" y="81.2">XO</text>
<text x="138.2" y="83.8">XI</text>
<text x="142.8" y="82.7">30</text>
<text x="142.8" y="80.1">31</text>
<text x="172" y="83.9">1</text>
<text x="172" y="81.4">2</text>
<text x="172" y="78.9">3</text>
<text x="175.9" y="82.5">A1</text>
<text x="175.9" y="80">A2</text>
<text x="189.8" y="80">SDA</text>
<text x="196.8" y="78.9">5</text>
<text x="119.5" y="87.8">20</text>
<text x="124.5" y="88.9">P15</text>
<text x="133.1" y="84.5" transform="rotate(-90 133.1 84.5)">VSS</text>
<text x="136.4" y="88.9">P31</text>
<text x="142.8" y="87.8">40</text>
<text x="175.9" y="85">A0</text>
<text x="191" y="88.4" transform="rotate(-90 191 88.4)">4</text>
<text x="60.9" y="95.4">2</text>
<text x="60.9" y="92.8">1</text>
<text x="119.5" y="95.4">17</text>
<text x="119.5" y="92.8">18</text>
<text x="119.5" y="90.3">19</text>
<text x="124.5" y="93.9">P13</text>
<text x="124.5" y="91.4">P14</text>
<text x="136.4" y="93.9">P29</text>
<text x="136.4" y="91.4">P30</text>
<text x="142.8" y="95.4">37</text>
<text x="142.8" y="92.8">38</text>
<text x="142.8" y="90.3">39</text>
<text x="234.3" y="95.4">5</text>
<text x="234.3" y="92.8">6</text>
<text x="60.9" y="100.5">4</text>
<text x="60.9" y="97.9">3</text>
<text x="119.5" y="100.5">15</text>
<text x="119.5" y="97.9">16</text>
<text x="124.5" y="101.6">P10</text>
<text x="124.5" y="99">P11</text>
<text x="124.5" y="96.5">P12</text>
<text x="136.4" y="101.6">P26</text>
<text x="136.4" y="99">P27</text>
<text x="136.4" y="96.5">P28</text>
<text x="142.8" y="100.5">35</text>
<text x="142.8" y="97.9">36</text>
<text x="234.3" y="100.5">3</text>
<text x="234.3" y="97.9">4</text>
<text x="60.9" y="103">5</text>
<text x="119.5" y="105.5">13</text>
<text x="119.5" y="103">14</text>
<text x="124.5" y="106.6">P8</text>
<text x="124.5" y="104.1">P9</text>
<text x="136.4" y="106.6">P24</text>
<text x="136.4" y="104.1">P25</text>
<text x="142.8" y="105.5">33</text>
<text x="142.8" y="103">34</text>
<text x="234.3" y="105.5">1</text>
<text x="234.3" y="103">2</text>
<text x="120.6" y="113.2">6</text>
<text x="120.6" y="110.6">7</text>
<text x="120.6" y="108.1">8</text>
<text x="124.5" y="111.7">P6</text>
<text x="124.5" y="109.2">P7</text>
<text x="136.4" y="111.7">P22</text>
<text x="136.4" y="109.2">P23</text>
<text x="142.8" y="113.2">26</text>
<text x="142.8" y="108.1">28</text>
<text x="142.8" y="110.6">27</text>
<text x="171.9" y="108.1">1</text>
<text x="171.9" y="113.2">2</text>
<text x="171.9" y="110.6">6</text>
<text x="182.9" y="108.1">11</text>
<text x="182.9" y="113.2">12</text>
<text x="120.6" y="118.2">4</text>
<text x="120.6" y="115.7">5</text>
<text x="124.5" y="119.3">P3</text>
<text x="124.5" y="116.8">P4</text>
<text x="124.5" y="114.3">P5</text>
<text x="136.4" y="119.3">P19</text>
<text x="136.4" y="116.8">P20</text>
<text x="136.4" y="114.3">P21</text>
<text x="142.8" y="118.2">24</text>
<text x="142.8" y="115.7">25</text>
<text x="171.9" y="118.2">3</text>
<text x="171.9" y="115.7">7</text>
<text x="182.9" y="118.2">13</text>
<text x="100.8" y="123.3">-</text>
<text x="107.3" y="123.3">+</text>
<text x="120.6" y="125.8">1</text>
<text x="120.6" y="123.3">2</text>
<text x="120.6" y="120.8">3</text>
<text x="124.5" y="124.4">P1</text>
<text x="124.5" y="121.9">P2</text>
<text x="136.4" y="124.4">P17</text>
<text x="136.4" y="121.9">P18</text>
<text x="142.8" y="125.8">21</text>
<text x="142.8" y="123.3">22</text>
<text x="142.8" y="120.8">23</text>
<text x="171.9" y="123.3">4</text>
<text x="171.9" y="120.8">8</text>
<text x="171.9" y="125.8">9</text>
<text x="182.9" y="123.3">14</text>
<text x="124.5" y="127">P0</text>
<text x="133.1" y="126.4" transform="rotate(-90 133.1 126.4)">VDD</text>
<text x="136.4" y="127">P16</text>
<text x="170.8" y="130.9">10</text>
<text x="171.9" y="128.4">5</text>
<text x="182.9" y="128.4">15</text>
<text x="132" y="133.4" transform="rotate(-90 132 133.4)">12*2</text>
</g>
<g font-size="1.8" fill="#505050">
<text x="169.2" y="58.3">+3V3</text>
<text x="189.5" y="57.7">+3V3</text>
<text x="197.7" y="57.7">+3V3</text>
<text x="55.7" y="71">VT100_RESET/4.3B</text>
<text x="87.9" y="66.5">BC817-25SMD</text>
<text x="100.6" y="70.4">Q4</text>
<text x="122.8" y="71">P8X32A-D40</text>
<text x="169.4" y="70.4" transform="rotate(-90 169.4 70.4)">R29</text>
<text x="171.6" y="68.1" transform="rotate(-90 171.6 68.1)">10k</text>
<text x="173.6" y="67.8">24LC256P</text>
<text x="184.4" y="67.8">IC14</text>
<text x="199.5" y="67.5" transform="rotate(-90 199.5 67.5)">10k</text>
<text x="201.7" y="68.5" transform="rotate(-90 201.7 68.5)">R30</text>
<text x="83.1" y="76.4">C33</text>
<text x="84.1" y="74.5">10n</text>
<text x="91.5" y="77.9" transform="rotate(-90 91.5 77.9)">R20</text>
<text x="94.3" y="77.3" transform="rotate(-90 94.3 77.3)">10k</text>
<text x="108.8" y="72.2">S2</text>
<text x="122.8" y="73.5">IC13</text>
<text x="218" y="77.9" transform="rotate(-90 218 77.9)">+3V3</text>
<text x="221.8" y="77.9" transform="rotate(-90 221.8 77.9)">+3V3</text>
<text x="113.3" y="81.2" transform="rotate(-90 113.3 81.2)">VT100 Reset</text>
<text x="152.6" y="80.7">Q5</text>
<text x="152.6" y="83">5 MHz</text>
<text x="72.9" y="88.5">33n</text>
<text x="72.9" y="86.6">C32</text>
<text x="87.5" y="88.5">33n</text>
<text x="87.5" y="86.6">C34</text>
<text x="150.7" y="88.7">RXD_VT100/4.6B</text>
<text x="215.7" y="88.8" transform="rotate(-90 215.7 88.8)">R33</text>
<text x="218.5" y="88.4" transform="rotate(-90 218.5 88.4)">10k</text>
<text x="222.3" y="88.4" transform="rotate(-90 222.3 88.4)">10k</text>
<text x="224.6" y="88.8" transform="rotate(-90 224.6 88.8)">R34</text>
<text x="239" y="88.1">Mini-DIN 6 pol</text>
<text x="46.6" y="91.9">PG203J</text>
<text x="68.2" y="95.1" transform="rotate(-90 68.2 95.1)">GND</text>
<text x="74.1" y="93.7" transform="rotate(-90 74.1 93.7)">C30</text>
<text x="76" y="93.5" transform="rotate(-90 76 93.5)">10µ</text>
<text x="91" y="94.2">R18</text>
<text x="150.7" y="91.3">TXD_VT100/4.4B</text>
<text x="208.4" y="93.4">R31</text>
<text x="239" y="90.6">X6</text>
<text x="74.1" y="101.3" transform="rotate(-90 74.1 101.3)">C31</text>
<text x="76" y="101.1" transform="rotate(-90 76 101.1)">10µ</text>
<text x="91" y="101.9">R19</text>
<text x="91.3" y="96.5">270</text>
<text x="208.7" y="96.2">100</text>
<text x="221.8" y="98.9">+5V</text>
<text x="46.4" y="105.9">X4</text>
<text x="91.3" y="104.1">270</text>
<text x="150.7" y="107.4">R21</text>
<text x="174.2" y="102.7">DB-15 female</text>
<text x="174.2" y="104.6">X5</text>
<text x="208.4" y="103.6">R32</text>
<text x="208.7" y="106.4">100</text>
<text x="76.9" y="112.9" transform="rotate(-90 76.9 112.9)">R16</text>
<text x="79.1" y="112.6" transform="rotate(-90 79.1 112.6)">150</text>
<text x="82.9" y="112.6" transform="rotate(-90 82.9 112.6)">150</text>
<text x="85.1" y="112.9" transform="rotate(-90 85.1 112.9)">R17</text>
<text x="150.7" y="109.9">R22</text>
<text x="150.7" y="112.4">R23</text>
<text x="156.1" y="108.9">240</text>
<text x="156.1" y="111.5">470</text>
<text x="100.6" y="117.3">RMP-14SP</text>
<text x="100.6" y="115.4">SP1</text>
<text x="150.7" y="115">R24</text>
<text x="150.7" y="117.5">R25</text>
<text x="156.1" y="114">240</text>
<text x="156.1" y="116.5">470</text>
<text x="156.1" y="119.1">240</text>
<text x="150.7" y="120.1">R26</text>
<text x="150.7" y="122.6">R27</text>
<text x="150.7" y="125.1">R28</text>
<text x="156.1" y="121.6">470</text>
<text x="156.1" y="124.2">240</text>
<text x="103.3" y="131.9">RESET_CPM/1.2C</text>
<text x="156.1" y="126.7">240</text>
<text x="121.8" y="137.9">100n</text>
<text x="121.8" y="134.1">C35</text>
<text x="130.4" y="136.4">+3V3</text>
<text x="139.8" y="137.8">10µ</text>
<text x="139.8" y="133.9">C36</text>
<text x="165.3" y="136.4">GND</text>
</g>
<g font-size="1.8" fill="#800000">
<text x="71.8" y="95.1">+</text>
<text x="71.8" y="102.7">+</text>
<text x="136.8" y="133.4" transform="rotate(-90 136.8 133.4)">+</text>
</g>
</svg>
